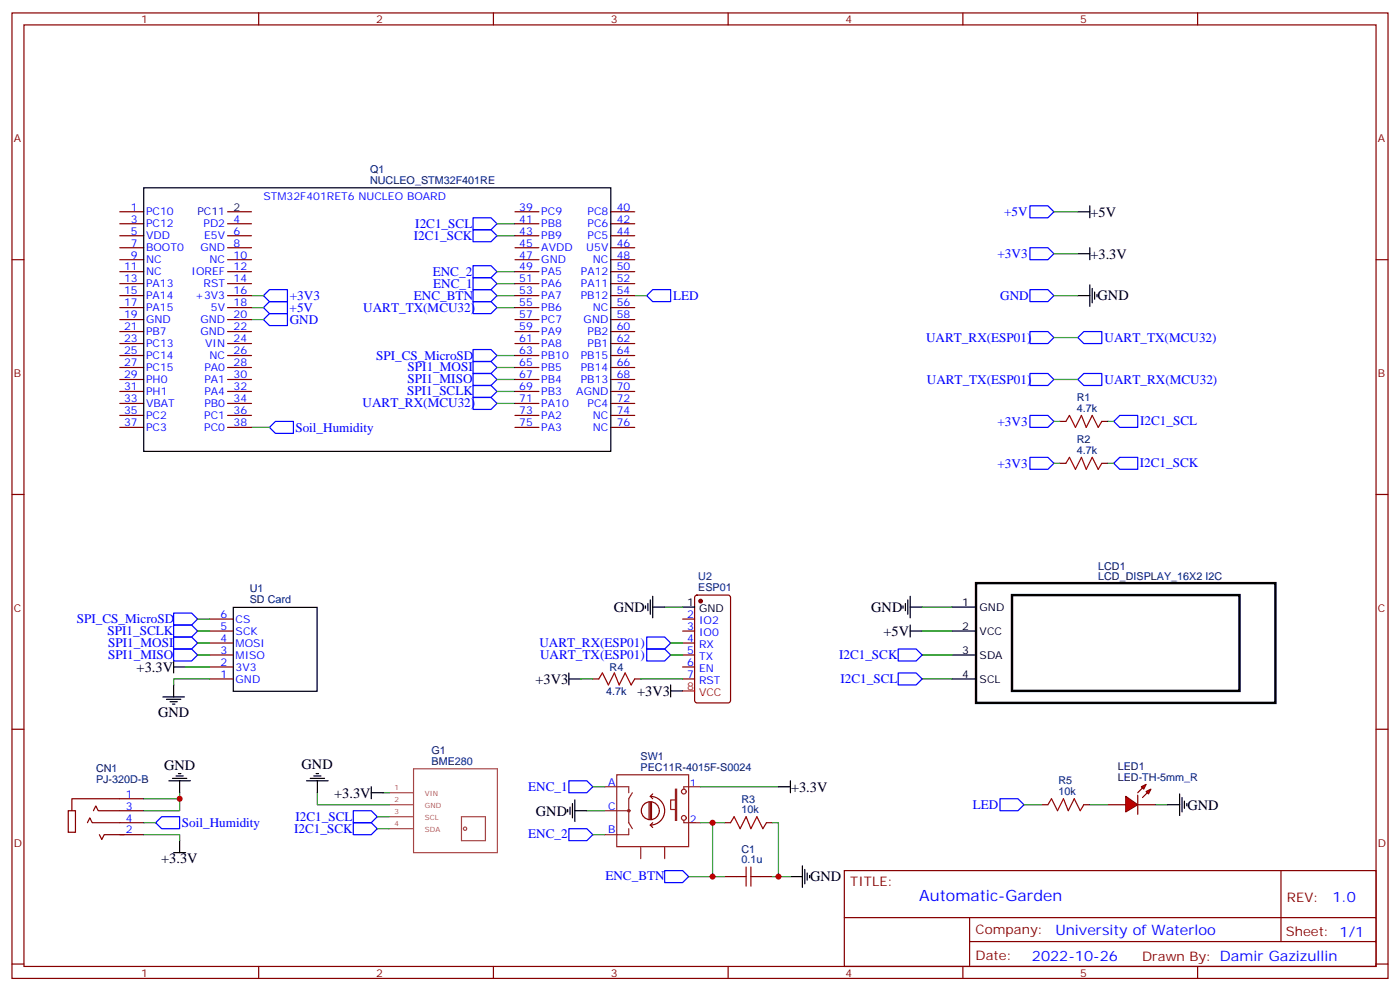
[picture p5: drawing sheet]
<svg xmlns="http://www.w3.org/2000/svg" width="412mm" height="292mm" viewBox="0 0 412 292" stroke-linecap="round" stroke-linejoin="round" font-family="sans-serif">
<g fill="none" stroke="#870000" stroke-width=".35">
<path d="M3.5 3.8h405.4v284.3h-405.4zM7.1 7.3h398.2v277.3h-398.2zM76.2 3.8v3.5M145.3 3.8v3.5M214.5 3.8v3.5M283.6 3.8v3.5M352.8 3.8v3.5M3.5 76.5h3.6M405.3 76.5h3.6M312.2 124.1h1.8M312.2 136.5h1.8M324.6 124.1h1.7"/>
<path d="M324.6 136.5h1.7M3.5 145.6h3.6M405.3 145.6h3.6M204.8 175.5l.5-.2h9.2l.6 .4 .1 30.6-.5 .7h-9.4l-.6-.5-.1-30.5zM61.7 182.3h7.1M61.7 185.8h7.1M61.7 189.4h7.1M61.7 192.9h7.1M61.7 196.4h7.1M61.7 200h7.1M174.6 200h1.8M187 200h1.7"/>
<path d="M201.1 182.3h3.5M201.1 185.8h3.5M201.1 189.4h3.5M201.1 192.9h3.5M201.1 196.4h3.5M201.1 200h3.5M3.5 214.8h3.6M405.3 214.8h3.6M306.9 237h1.8M319.3 237h1.7M213.4 242.3h1.8M213.4 258.2h3.6"/>
<path d="M224 258.2h3.5M225.8 242.3h1.7M248.7 256.4h156.6v28.2h-156.6zM377.3 256.4v20.9M248.7 270.2h156.5M285.6 277.3h119.6M285.6 270.2v14.2M3.5 283.9h3.6M76.2 284.6v3.5M145.3 284.6v3.5M214.5 284.6v3.5M283.6 284.6v3.5"/>
<path d="M352.8 284.6v3.5M405.3 283.9h3.6"/>
</g>
<g fill="none" stroke="#00f" stroke-width=".35">
<path d="M139.3 64.1h5.3l1.8 1.8-1.8 1.8h-5.3zM139.3 67.7h5.3l1.8 1.7-1.8 1.8h-5.3zM139.3 78.2h5.3l1.8 1.8-1.8 1.8h-5.3zM303.4 73h5.3l1.7 1.7-1.7 1.8h-5.3zM303.4 60.6h5.3l1.7 1.8-1.7 1.7h-5.3zM139.3 88.8h5.3l1.8 1.8-1.8 1.8h-5.3zM139.3 81.8h5.3l1.8 1.7-1.8 1.8h-5.3zM139.3 85.3h5.3l1.8 1.8-1.8 1.7h-5.3zM190.5 87.1l1.8-1.8h5.3v3.5h-5.3zM303.4 85.3h5.3l1.7 1.8-1.7 1.7h-5.3zM303.4 97.6h5.3l1.7 1.8-1.7 1.8h-5.3zM317.5 99.4l1.8-1.8h5.3v3.6h-5.3z"/>
<path d="M139.3 113.5h5.3l1.8 1.8-1.8 1.8h-5.3zM139.3 106.5h5.3l1.8 1.7-1.8 1.8h-5.3zM139.3 110h5.3l1.8 1.8-1.8 1.7h-5.3zM139.3 102.9h5.3l1.8 1.8-1.8 1.8h-5.3zM139.3 117.1h5.3l1.8 1.7-1.8 1.8h-5.3zM303.4 110h5.3l1.7 1.8-1.7 1.7h-5.3zM317.5 111.8l1.8-1.8h5.3v3.5h-5.3zM303.4 122.3h5.3l1.7 1.8-1.7 1.8h-5.3zM303.4 134.7h5.3l1.7 1.8-1.7 1.7h-5.3zM328.1 136.5l1.7-1.8h5.3v3.5h-5.3zM329.8 122.3h5.3v3.6h-5.3l-1.7-1.8zM51.2 180.6h5.2l1.8 1.7-1.8 1.8h-5.2z"/>
<path d="M51.2 191.1h5.2l1.8 1.8-1.8 1.8h-5.2zM51.2 187.6h5.2l1.8 1.8-1.8 1.7h-5.2zM51.2 184.1h5.2l1.8 1.7-1.8 1.8h-5.2zM190.5 191.1h5.3l1.8 1.8-1.8 1.8h-5.3zM190.5 187.6h5.3l1.8 1.8-1.8 1.7h-5.3zM264.6 198.2h5.3l1.7 1.8-1.7 1.7h-5.3zM264.6 191.1h5.3l1.7 1.8-1.7 1.8h-5.3zM104.1 238.8h5.3l1.7 1.7-1.7 1.8h-5.3zM167.6 229.9h5.3l1.7 1.8-1.7 1.8h-5.3zM104.1 242.3h5.3l1.7 1.8-1.7 1.7h-5.3zM167.6 244.1h5.3l1.7 1.7-1.7 1.8h-5.3zM195.8 256.4h5.3l1.7 1.8-1.7 1.7h-5.3z"/>
</g>
<g fill="none" stroke="#000" stroke-width=".35">
<path d="M317.5 74.7h3.5M317.5 62.4h3.5M321 60.6v3.5M321 73v3.5M317.5 87.1h3.5M321 83.9v6.3M321.7 84.9v4.3M322.4 86v2.1M323.1 86.7v.7M68.7 178.9h24.7v24.7h-24.7zM190.1 178.4v.7M190.9 177.7v2.1"/>
<path d="M191.6 176.7v4.2M192.3 178.8h3.5M192.3 175.6v6.4M201.1 178.8h3.5M266 178.4v.7M266.7 177.7v2.1M267.4 176.7v4.2M268.1 178.8h3.5M268.1 175.6v6.4M280.5 178.8h7M51.2 194.7v3.5M51.2 196.4h3.5"/>
<path d="M167.6 200h3.5M167.6 198.2v3.5M268.1 185.8h3.5M268.1 184.1v3.5M280.5 185.8h7M280.5 192.9h7M280.5 200h7M48 205.2h6.3M49 206h4.3M50.1 206.7h2.1M50.8 207.4h.7M51.2 201.7v3.5"/>
<path d="M197.6 203.5h3.5M197.6 201.7v3.5M90.3 229.9h6.4M91.4 229.2h4.2M92.4 228.5h2.1M93.1 227.8h.7M93.5 229.9v3.6M109.4 233.5h3.5M109.4 231.7v3.5M167.2 238.4v.7M167.9 237.7v2.1M168.6 236.6v4.3"/>
<path d="M169.3 238.8h3.6M169.3 235.6v6.3M229.3 231.7h3.5M232.8 229.9v3.6M232.8 258.2h3.6M236.4 255v6.3M237.1 256v4.3M237.8 257.1v2.1M238.5 257.8v.7"/>
</g>
<g fill="none" stroke="#008700" stroke-width=".35">
<path d="M310.4 62.4h7.1M310.4 74.7h7.1M310.4 87.1h7.1M310.4 99.4h7.1M310.4 111.8h7.1M310.4 124.1h1.8M310.4 136.5h1.8M326.3 124.1h1.8M326.3 136.5h1.8M195.8 178.8h5.3M271.6 178.8h8.9M54.7 196.4h7"/>
<path d="M58.2 189.4h3.5M58.2 192.9h3.5M58.2 185.8h3.5M58.2 182.3h3.5M61.7 200h-10.5v1.7M171.1 200h3.5M188.7 200h12.4M197.6 189.4h3.5M197.6 192.9h3.5M271.6 192.9h8.9M271.6 185.8h8.9M271.6 200h8.9"/>
<path d="M93.5 233.5v3.5h21.2M112.9 233.5h1.8M172.9 238.8h5.3M174.6 231.7h3.6M206.4 231.7h22.9M111.1 240.5h3.6M111.1 244.1h3.6M174.6 245.8h3.6M206.4 242.3h3.5v15.9h-7.1M209.9 242.3h3.5M209.9 258.2h3.5M227.5 242.3h1.8v15.9h-1.8"/>
<path d="M229.3 258.2h3.5"/>
</g>
<circle cx="206.4" cy="177" r=".53" fill="#870000" stroke="#870000" stroke-width=".35"/>
<path d="M201.1 203.5h3.5" fill="none" stroke="#f00" stroke-width=".35"/>
<path d="M314 124.1l1-1.8 1.8 3.6 1.8-3.6 1.4 3.6 1.7-3.6 1.8 3.6 1.1-1.8M314 136.5l1-1.8 1.8 3.5 1.8-3.5 1.4 3.5 1.7-3.5 1.8 3.5 1.1-1.7M176.4 200l1-1.8 1.8 3.5 1.8-3.5 1.4 3.5 1.7-3.5 1.8 3.5 1.1-1.7M308.7 237l1-1.8 1.8 3.6 1.8-3.6 1.4 3.6 1.7-3.6 1.8 3.6 1.1-1.8M215.2 242.3l1.1-1.8 1.7 3.6 1.8-3.6 1.4 3.6 1.8-3.6 1.7 3.6 1.1-1.8M217 258.2h2.8M219.8 255.3v5.7M221.2 258.2h2.8M221.2 255.3v5.7" fill="none" stroke="#a10000" stroke-width=".35"/>
<path d="M287.5 171.7h88.2v35.3h-88.2zM298.1 175.3h67v28.2h-67z" fill="none" stroke="#000" stroke-width=".71"/>
<path d="M114.7 233.5h6.9M114.7 237h6.9M121.8 226.4h24.7v24.7h-24.7zM114.7 240.5h6.9M114.7 244.1h6.9M135.9 240.5h7.1v7.1h-7.1zM137.5 244.1a.5 .5 0 0 0-.7-.5 .5 .5 0 0 0-.2 .8 .5 .5 0 0 0 .9-.2" fill="none" stroke="#a64a4a" stroke-width=".35"/>
<g fill="none" stroke="#8c2424" stroke-width=".35">
<path d="M178.2 231.7h7v1.8M178.2 238.8h7M181.7 228.2h21.1v21.1h-21.1zM186.3 233.5l-1.1 1.7v7.1l1.1 1.8M199 232.4h.3v9.2h-.3zM199 235.6h-1.4v2.8h1.4M206.4 231.7h-5v.7M185.2 244.1v1.7h-7M188.7 249.3v3.6M195.8 249.3v3.6M201.4 241.6v.7h5"/>
<circle cx="185.2" cy="238.8" r=".35"/>
<circle cx="201.4" cy="233.1" r=".71"/>
<circle cx="201.4" cy="240.9" r=".71"/>
</g>
<path d="M191.2 236.3v4.9M191.6 234.5a4.2 4.2 0 0 1 4.2 4.3 4.2 4.2 0 0 1-4.2 4.2M191.6 236.3v4.9M191.6 234.5l.7 .7M191.9 236.3v4.9M192.3 233.8l-.7 .7M194.2 238.8a2.65 2.65 0 0 0-3.8-2.4 2.65 2.65 0 0 0-.6 4.4 2.65 2.65 0 0 0 4.3-1.3l.1-.6M191.6 243l.7 .7M192.3 242.3l-.7 .7" fill="none" stroke="#850000" stroke-width=".35"/>
<g fill="#f00" stroke="#870000" stroke-width=".35">
<path d="M331.6 234.5l3.5 2.5-3.5 2.1z"/>
<path d="M335.1 234.2v5.6z"/>
</g>
<g fill="#870000" stroke="#870000" stroke-width=".35">
<path d="M335.1 233.5l1.4-1.4z"/>
<path d="M336.5 234.9l1.5-1.4z"/>
</g>
<g fill="#f00" stroke="#870000" stroke-width=".35">
<path d="M336.2 231.7l1.4-.7-.7 1.4z"/>
<path d="M337.6 233.1l1.4-.7-.7 1.4z"/>
</g>
<g fill="none" stroke="#870000" stroke-width=".35">
<path d="M35.3 62.4h7M35.3 65.9h7M35.3 69.4h7M35.3 73h7M35.3 76.5h7M67 62.4h7.1M67 65.9h7.1M67 69.4h7.1M67 73h7.1M67 76.5h7.1M151.7 62.4h7M151.7 65.9h7"/>
<path d="M151.7 69.4h7M151.7 73h7M151.7 76.5h7M179.9 62.4h7.1M179.9 65.9h7.1M179.9 69.4h7.1M179.9 73h7.1M179.9 76.5h7.1M35.3 80h7M35.3 83.5h7M35.3 87.1h7M35.3 90.6h7"/>
<path d="M35.3 94.1h7M35.3 97.6h7M67 80h7.1M67 83.5h7.1M67 87.1h7.1M67 90.6h7.1M67 94.1h7.1M67 97.6h7.1M151.7 80h7M151.7 83.5h7M151.7 87.1h7M151.7 90.6h7"/>
<path d="M151.7 94.1h7M151.7 97.6h7M179.9 80h7.1M179.9 83.5h7.1M179.9 87.1h7.1M179.9 90.6h7.1M179.9 94.1h7.1M179.9 97.6h7.1M35.3 101.2h7M35.3 104.7h7M35.3 108.2h7M35.3 111.8h7"/>
<path d="M35.3 115.3h7M35.3 118.8h7M67 101.2h7.1M67 104.7h7.1M67 108.2h7.1M67 111.8h7.1M67 115.3h7.1M67 118.8h7.1M151.7 101.2h7M151.7 104.7h7M151.7 108.2h7M151.7 111.8h7"/>
<path d="M151.7 115.3h7M151.7 118.8h7M179.9 101.2h7.1M179.9 104.7h7.1M179.9 108.2h7.1M179.9 111.8h7.1M179.9 115.3h7.1M179.9 118.8h7.1M35.3 122.3h7M35.3 125.9h7M67 122.3h7.1M67 125.9h7.1"/>
<path d="M151.7 122.3h7M151.7 125.9h7M179.9 122.3h7.1M179.9 125.9h7.1M20.1 238.8h2.1v6.3h-2.1zM27.5 238.8l.7-1.5 .7 1.5h13.4M42.3 235.2h-21.1v3.6M326.3 237h5.3M335.1 237h5.3M25.8 242.3l.7-1.4 .7 1.4h15.1M29.3 245.8l.7 1.4 .7-1.4h6M35.3 245.8h7"/>
</g>
<g fill="none" stroke="#008700" stroke-width=".35">
<path d="M146.4 65.9h5.3M146.4 69.4h5.3M74.1 87.1h3.5M74.1 90.6h3.5M74.1 94.1h3.5M146.4 80h5.3M146.4 83.5h5.3M146.4 87.1h5.3M146.4 90.6h5.3M187 87.1h3.5M146.4 104.7h5.3M146.4 108.2h5.3"/>
<path d="M146.4 111.8h5.3M146.4 115.3h5.3M146.4 118.8h5.3M74.1 125.9h5.3M42.3 235.2h10.6v3.6h-10.6M52.9 233.5v1.7M301.6 237h5.3M321 237h5.3M340.4 237h3.6M42.3 245.8h10.6v1.8M42.3 242.3h3.6"/>
</g>
<path d="M77.6 87.1l1.8-1.8h5.3v3.5h-5.3zM77.6 90.6l1.8-1.8h5.3v3.6h-5.3zM77.6 94.1l1.8-1.7h5.3v3.5h-5.3zM79.4 125.9l1.7-1.8h5.3v3.5h-5.3zM294.6 235.2h5.3l1.7 1.8-1.7 1.8h-5.3zM45.9 242.3l1.7-1.8h5.3v3.6h-5.3z" fill="none" stroke="#00f" stroke-width=".35"/>
<g fill="none" stroke="#000" stroke-width=".35">
<path d="M42.3 55.3h137.6v77.6h-137.6zM49.7 229.9h6.4M50.8 229.2h4.2M51.9 228.5h2.1M52.6 227.8h.7M52.9 229.9v3.6M344 237h3.5M347.5 233.8v6.4M348.2 234.9v4.2M348.9 235.9v2.2M349.6 236.6v.7M51.2 251.1h3.5"/>
<path d="M52.9 247.6v3.5"/>
</g>
<g fill="#c00">
<circle cx="209.9" cy="258.2" r=".88"/>
<circle cx="229.3" cy="258.2" r=".88"/>
<circle cx="209.9" cy="242.3" r=".88"/>
<circle cx="52.9" cy="235.2" r=".88"/>
</g>
<text font-size="4.6" fill="#00f" x="270.8" y="265.4">Automatic-Garden</text>
<g font-size="4.2">
<text x="321.2" y="63.8">+5V</text>
<text x="321.2" y="76.1">+3.3V</text>
<text x="323.3" y="88.5">GND</text>
<text x="180.8" y="180.2">GND</text>
<text x="256.6" y="180.2">GND</text>
<text x="260.3" y="187.3">+5V</text>
<text x="40.2" y="197.9">+3.3V</text>
<text x="157.7" y="201.4">+3V3</text>
<text x="187.7" y="204.9">+3V3</text>
<text x="46.6" y="211.3">GND</text>
<text x="48.3" y="226.7">GND</text>
<text x="88.8" y="226.6">GND</text>
<text x="233" y="233.1">+3.3V</text>
<text x="98.4" y="234.9">+3.3V</text>
<text x="349.8" y="238.4">GND</text>
<text x="157.9" y="240.2">GND</text>
<text x="47.5" y="254.3">+3.3V</text>
<text x="238.7" y="259.6">GND</text>
</g>
<g font-size="4.2" fill="#00f">
<text x="392.5" y="265.7">1.0</text>
<text x="310.9" y="275.2">University of Waterloo</text>
<text x="304" y="283">2022-10-26</text>
</g>
<g font-size="3.9" fill="#00f">
<text x="295.8" y="63.6">+5V</text>
<text x="121.9" y="70.7">I2C1_SCK</text>
<text x="122.3" y="67.2">I2C1_SCL</text>
<text x="293.8" y="76">+3V3</text>
<text x="127.5" y="81.2">ENC_2</text>
<text x="85.4" y="88.3">+3V3</text>
<text x="121.9" y="88.2">ENC_BTN</text>
<text x="127.6" y="84.7">ENC_1</text>
<text x="198.3" y="88.3">LED</text>
<text x="294.6" y="88.3">GND</text>
<text x="85.3" y="91.9">+5V</text>
<text x="85.4" y="95.4">GND</text>
<text x="107" y="91.8">UART_TX(MCU32)</text>
<text x="272.8" y="100.7">UART_RX(ESP01)</text>
<text x="325.4" y="100.8">UART_TX(MCU32)</text>
<text x="110.8" y="106">SPI_CS_MicroSD</text>
<text x="120" y="112.9">SPI1_MISO</text>
<text x="120.1" y="109.4">SPI1_MOSI</text>
<text x="273" y="113">UART_TX(ESP01)</text>
<text x="325.4" y="113.1">UART_RX(MCU32)</text>
<text x="106.8" y="120">UART_RX(MCU32)</text>
<text x="119.9" y="116.5">SPI1_SCLK</text>
<text x="293.8" y="125.3">+3V3</text>
<text x="335.8" y="125.3">I2C1_SCL</text>
<text x="87" y="127.1">Soil_Humidity</text>
<text x="293.8" y="137.7">+3V3</text>
<text x="335.7" y="137.7">I2C1_SCK</text>
<text x="22.6" y="183.6">SPI_CS_MicroSD</text>
<text x="31.7" y="187">SPI1_SCLK</text>
<text x="31.9" y="190.5">SPI1_MOSI</text>
<text x="158.9" y="190.6">UART_RX(ESP01)</text>
<text x="31.9" y="194">SPI1_MISO</text>
<text x="159.1" y="194.2">UART_TX(ESP01)</text>
<text x="247.2" y="194.2">I2C1_SCK</text>
<text x="247.6" y="201.2">I2C1_SCL</text>
<text x="155.6" y="232.8">ENC_1</text>
<text x="286.6" y="238.1">LED</text>
<text x="53.6" y="243.5">Soil_Humidity</text>
<text x="86.6" y="245.3">I2C1_SCK</text>
<text x="87.1" y="241.8">I2C1_SCL</text>
<text x="155.6" y="246.9">ENC_2</text>
<text x="178.3" y="259.3">ENC_BTN</text>
</g>
<g font-size="3.9" fill="#800">
<text x="250.5" y="261">TITLE:</text>
<text x="379.1" y="265.7">REV:</text>
<text x="287.4" y="275.2">Company:</text>
<text x="378.7" y="275.8">Sheet: 1/1</text>
<text x="287.4" y="282.9">Date:</text>
<text x="336.4" y="282.9">Drawn By: Damir Gazizullin</text>
</g>
<g font-size="3.2" fill="#800">
<text x="41.6" y="6.8">1</text>
<text x="110.8" y="6.8">2</text>
<text x="179.9" y="6.8">3</text>
<text x="249.1" y="6.8">4</text>
<text x="318.2" y="6.8">5</text>
<text x="4.1" y="41.9">A</text>
<text x="405.9" y="41.9">A</text>
<text x="4.1" y="111.1">B</text>
<text x="405.9" y="111.1">B</text>
<text x="4.1" y="180.2">C</text>
<text x="405.9" y="180.2">C</text>
<text x="4.1" y="249.3">D</text>
<text x="405.9" y="249.3">D</text>
<text x="41.6" y="287.6">1</text>
<text x="110.8" y="287.6">2</text>
<text x="179.9" y="287.6">3</text>
<text x="249.1" y="287.6">4</text>
<text x="318.2" y="287.6">5</text>
</g>
<g font-size="3.2" fill="#000080">
<text x="109" y="51">Q1</text>
<text x="109" y="54.3">NUCLEO_STM32F401RE</text>
<text x="317.2" y="118.1">R1</text>
<text x="317.2" y="121.3">4.7k</text>
<text x="317.2" y="130.5">R2</text>
<text x="317.2" y="133.6">4.7k</text>
<text x="323.5" y="167.7">LCD1</text>
<text x="205.7" y="170.9">U2</text>
<text x="323.5" y="170.7">LCD_DISPLAY_16X2 I2C</text>
<text x="73.6" y="177.6">SD Card</text>
<text x="73.6" y="174.5">U1</text>
<text x="205.7" y="174">ESP01</text>
<text x="179.6" y="197.5">R4</text>
<text x="178.5" y="204.6">4.7k</text>
<text x="28.3" y="227.3">CN1</text>
<text x="127.1" y="225.4">BME280</text>
<text x="127.1" y="222.1">G1</text>
<text x="188.7" y="227">PEC11R-4015F-S0024</text>
<text x="188.7" y="223.7">SW1</text>
<text x="329.3" y="226.8">LED1</text>
<text x="28.3" y="230.5">PJ-320D-B</text>
<text x="311.8" y="231">R5</text>
<text x="329.3" y="229.9">LED-TH-5mm_R</text>
<text x="218.4" y="239.5">10k</text>
<text x="218.4" y="236.3">R3</text>
<text x="311.8" y="234.2">10k</text>
<text x="218.4" y="251.1">C1</text>
<text x="218.4" y="254.3">0.1u</text>
</g>
<g font-size="3.2" fill="#00f">
<text x="77.6" y="58.8">STM32F401RET6 NUCLEO BOARD</text>
<text x="38.6" y="62">1</text>
<text x="38.6" y="65.5">3</text>
<text x="43" y="63.4">PC10</text>
<text x="68.8" y="65.5">4</text>
<text x="153" y="62">39</text>
<text x="153" y="65.5">41</text>
<text x="159.5" y="63.4">PC9</text>
<text x="173.1" y="63.4">PC8</text>
<text x="181.7" y="62">40</text>
<text x="181.7" y="65.5">42</text>
<text x="38.6" y="69.1">5</text>
<text x="43" y="67">PC12</text>
<text x="43" y="70.5">VDD</text>
<text x="59.9" y="67">PD2</text>
<text x="60.1" y="70.5">E5V</text>
<text x="68.8" y="69.1">6</text>
<text x="153" y="69.1">43</text>
<text x="159.5" y="67">PB8</text>
<text x="159.5" y="70.5">PB9</text>
<text x="173.1" y="67">PC6</text>
<text x="173.1" y="70.5">PC5</text>
<text x="181.7" y="69.1">44</text>
<text x="38.6" y="72.6">7</text>
<text x="38.6" y="76.1">9</text>
<text x="43" y="74">BOOT0</text>
<text x="43" y="77.5">NC</text>
<text x="59" y="74">GND</text>
<text x="61.7" y="77.5">NC</text>
<text x="68.8" y="72.6">8</text>
<text x="68.8" y="76.1">10</text>
<text x="153" y="72.6">45</text>
<text x="153" y="76.1">47</text>
<text x="159.5" y="74">AVDD</text>
<text x="159.5" y="77.5">GND</text>
<text x="172.7" y="74">U5V</text>
<text x="174.6" y="77.5">NC</text>
<text x="181.7" y="72.6">46</text>
<text x="181.7" y="76.1">48</text>
<text x="36.5" y="79.7">11</text>
<text x="36.5" y="83.2">13</text>
<text x="43" y="81.1">NC</text>
<text x="56.5" y="81.1">IOREF</text>
<text x="68.8" y="79.7">12</text>
<text x="68.8" y="83.2">14</text>
<text x="153" y="79.7">49</text>
<text x="153" y="83.2">51</text>
<text x="159.5" y="81.1">PA5</text>
<text x="171.1" y="81.1">PA12</text>
<text x="181.7" y="79.7">50</text>
<text x="181.7" y="83.2">52</text>
<text x="36.5" y="86.7">15</text>
<text x="43" y="84.6">PA13</text>
<text x="43" y="88.1">PA14</text>
<text x="57.5" y="88.1">+3V3</text>
<text x="60" y="84.6">RST</text>
<text x="68.8" y="86.7">16</text>
<text x="153" y="86.7">53</text>
<text x="159.5" y="84.6">PA6</text>
<text x="159.5" y="88.1">PA7</text>
<text x="171.1" y="88.1">PB12</text>
<text x="171.1" y="84.6">PA11</text>
<text x="181.7" y="86.7">54</text>
<text x="36.5" y="90.2">17</text>
<text x="36.5" y="93.8">19</text>
<text x="43" y="91.7">PA15</text>
<text x="43" y="95.2">GND</text>
<text x="59" y="95.2">GND</text>
<text x="62.1" y="91.7">5V</text>
<text x="68.8" y="90.2">18</text>
<text x="68.8" y="93.8">20</text>
<text x="153" y="90.2">55</text>
<text x="153" y="93.8">57</text>
<text x="159.5" y="91.7">PB6</text>
<text x="159.5" y="95.2">PC7</text>
<text x="171.9" y="95.2">GND</text>
<text x="174.6" y="91.7">NC</text>
<text x="181.7" y="90.2">56</text>
<text x="181.7" y="93.8">58</text>
<text x="36.5" y="97.3">21</text>
<text x="36.5" y="100.8">23</text>
<text x="43" y="98.7">PB7</text>
<text x="59" y="98.7">GND</text>
<text x="68.8" y="97.3">22</text>
<text x="68.8" y="100.8">24</text>
<text x="153" y="97.3">59</text>
<text x="153" y="100.8">61</text>
<text x="159.5" y="98.7">PA9</text>
<text x="173.1" y="98.7">PB2</text>
<text x="181.7" y="97.3">60</text>
<text x="181.7" y="100.8">62</text>
<text x="36.5" y="104.4">25</text>
<text x="36.5" y="107.9">27</text>
<text x="43" y="102.2">PC13</text>
<text x="43" y="105.8">PC14</text>
<text x="60.4" y="102.2">VIN</text>
<text x="61.7" y="105.8">NC</text>
<text x="68.8" y="104.4">26</text>
<text x="68.8" y="107.9">28</text>
<text x="153" y="104.4">63</text>
<text x="153" y="107.9">65</text>
<text x="159.5" y="102.2">PA8</text>
<text x="159.5" y="105.8">PB10</text>
<text x="171.1" y="105.8">PB15</text>
<text x="173.1" y="102.2">PB1</text>
<text x="181.7" y="104.4">64</text>
<text x="181.7" y="107.9">66</text>
<text x="36.5" y="111.4">29</text>
<text x="43" y="109.3">PC15</text>
<text x="43" y="112.8">PH0</text>
<text x="60.2" y="109.3">PA0</text>
<text x="60.2" y="112.8">PA1</text>
<text x="68.8" y="111.4">30</text>
<text x="153" y="111.4">67</text>
<text x="159.5" y="109.3">PB5</text>
<text x="159.5" y="112.8">PB4</text>
<text x="171.1" y="109.3">PB14</text>
<text x="171.1" y="112.8">PB13</text>
<text x="181.7" y="111.4">68</text>
<text x="36.5" y="114.9">31</text>
<text x="36.5" y="118.5">33</text>
<text x="43" y="116.3">PH1</text>
<text x="43" y="119.9">VBAT</text>
<text x="60.2" y="119.9">PB0</text>
<text x="60.2" y="116.3">PA4</text>
<text x="68.8" y="114.9">32</text>
<text x="68.8" y="118.5">34</text>
<text x="153" y="114.9">69</text>
<text x="153" y="118.5">71</text>
<text x="159.5" y="116.3">PB3</text>
<text x="159.5" y="119.9">PA10</text>
<text x="169.8" y="116.3">AGND</text>
<text x="173.1" y="119.9">PC4</text>
<text x="181.7" y="114.9">70</text>
<text x="181.7" y="118.5">72</text>
<text x="36.5" y="122">35</text>
<text x="36.5" y="125.5">37</text>
<text x="43" y="123.4">PC2</text>
<text x="60.2" y="123.4">PC1</text>
<text x="68.8" y="122">36</text>
<text x="68.8" y="125.5">38</text>
<text x="153" y="122">73</text>
<text x="153" y="125.5">75</text>
<text x="159.5" y="123.4">PA2</text>
<text x="174.6" y="123.4">NC</text>
<text x="181.7" y="122">74</text>
<text x="181.7" y="125.5">76</text>
<text x="43" y="126.9">PC3</text>
<text x="60.2" y="126.9">PC0</text>
<text x="159.5" y="126.9">PA3</text>
<text x="174.6" y="126.9">NC</text>
<text x="64.9" y="182.1">6</text>
<text x="64.9" y="185.6">5</text>
<text x="69.4" y="183.5">CS</text>
<text x="202.4" y="182">2</text>
<text x="202.4" y="185.5">3</text>
<text x="205.9" y="183.7">IO2</text>
<text x="64.9" y="189.1">4</text>
<text x="69.4" y="187">SCK</text>
<text x="69.4" y="190.5">MOSI</text>
<text x="202.4" y="189">4</text>
<text x="205.9" y="187.3">IO0</text>
<text x="205.9" y="190.8">RX</text>
<text x="64.9" y="192.6">3</text>
<text x="64.9" y="196.2">2</text>
<text x="69.4" y="194">MISO</text>
<text x="69.4" y="197.6">3V3</text>
<text x="202.4" y="192.5">5</text>
<text x="202.4" y="196.1">6</text>
<text x="205.9" y="194.3">TX</text>
<text x="205.9" y="197.8">EN</text>
<text x="64.9" y="199.7">1</text>
<text x="69.4" y="201.1">GND</text>
<text x="202.4" y="199.6">7</text>
<text x="205.9" y="201.4">RST</text>
<text x="179.2" y="231.4">A</text>
<text x="203.2" y="231.7">1</text>
<text x="37" y="238.4">3</text>
<text x="37" y="234.9">1</text>
<text x="179.1" y="238.4">C</text>
<text x="37" y="241.9">4</text>
<text x="37" y="245.5">2</text>
<text x="179.2" y="245.5">B</text>
<text x="203.2" y="242.3">2</text>
</g>
<text font-size="3.2" fill="#00c" x="58.2" y="63.4">PC11</text>
<text font-size="3.2" fill="#006" x="68.8" y="62">2</text>
<g font-size="3.2">
<text x="202.4" y="178.4">1</text>
<text x="283.4" y="178.4">1</text>
<text x="288.6" y="179.8">GND</text>
<text x="205.9" y="180.2">GND</text>
<text x="283.4" y="185.5">2</text>
<text x="288.6" y="186.9">VCC</text>
<text x="283.4" y="192.5">3</text>
<text x="288.6" y="194">SDA</text>
<text x="283.4" y="199.6">4</text>
<text x="288.6" y="201">SCL</text>
</g>
<g font-size="3.2" fill="#f00">
<text x="202.4" y="203.1">8</text>
<text x="205.9" y="204.9">VCC</text>
</g>
<g font-size="2.1" fill="#a54b4b">
<text x="116.2" y="232.8">1</text>
<text x="116.2" y="236.3">2</text>
<text x="116.2" y="239.8">3</text>
<text x="125.2" y="234.5">VIN</text>
<text x="125.2" y="238">GND</text>
<text x="116.2" y="243.4">4</text>
<text x="125.2" y="241.6">SCL</text>
<text x="125.2" y="245.1">SDA</text>
</g>
</svg>
